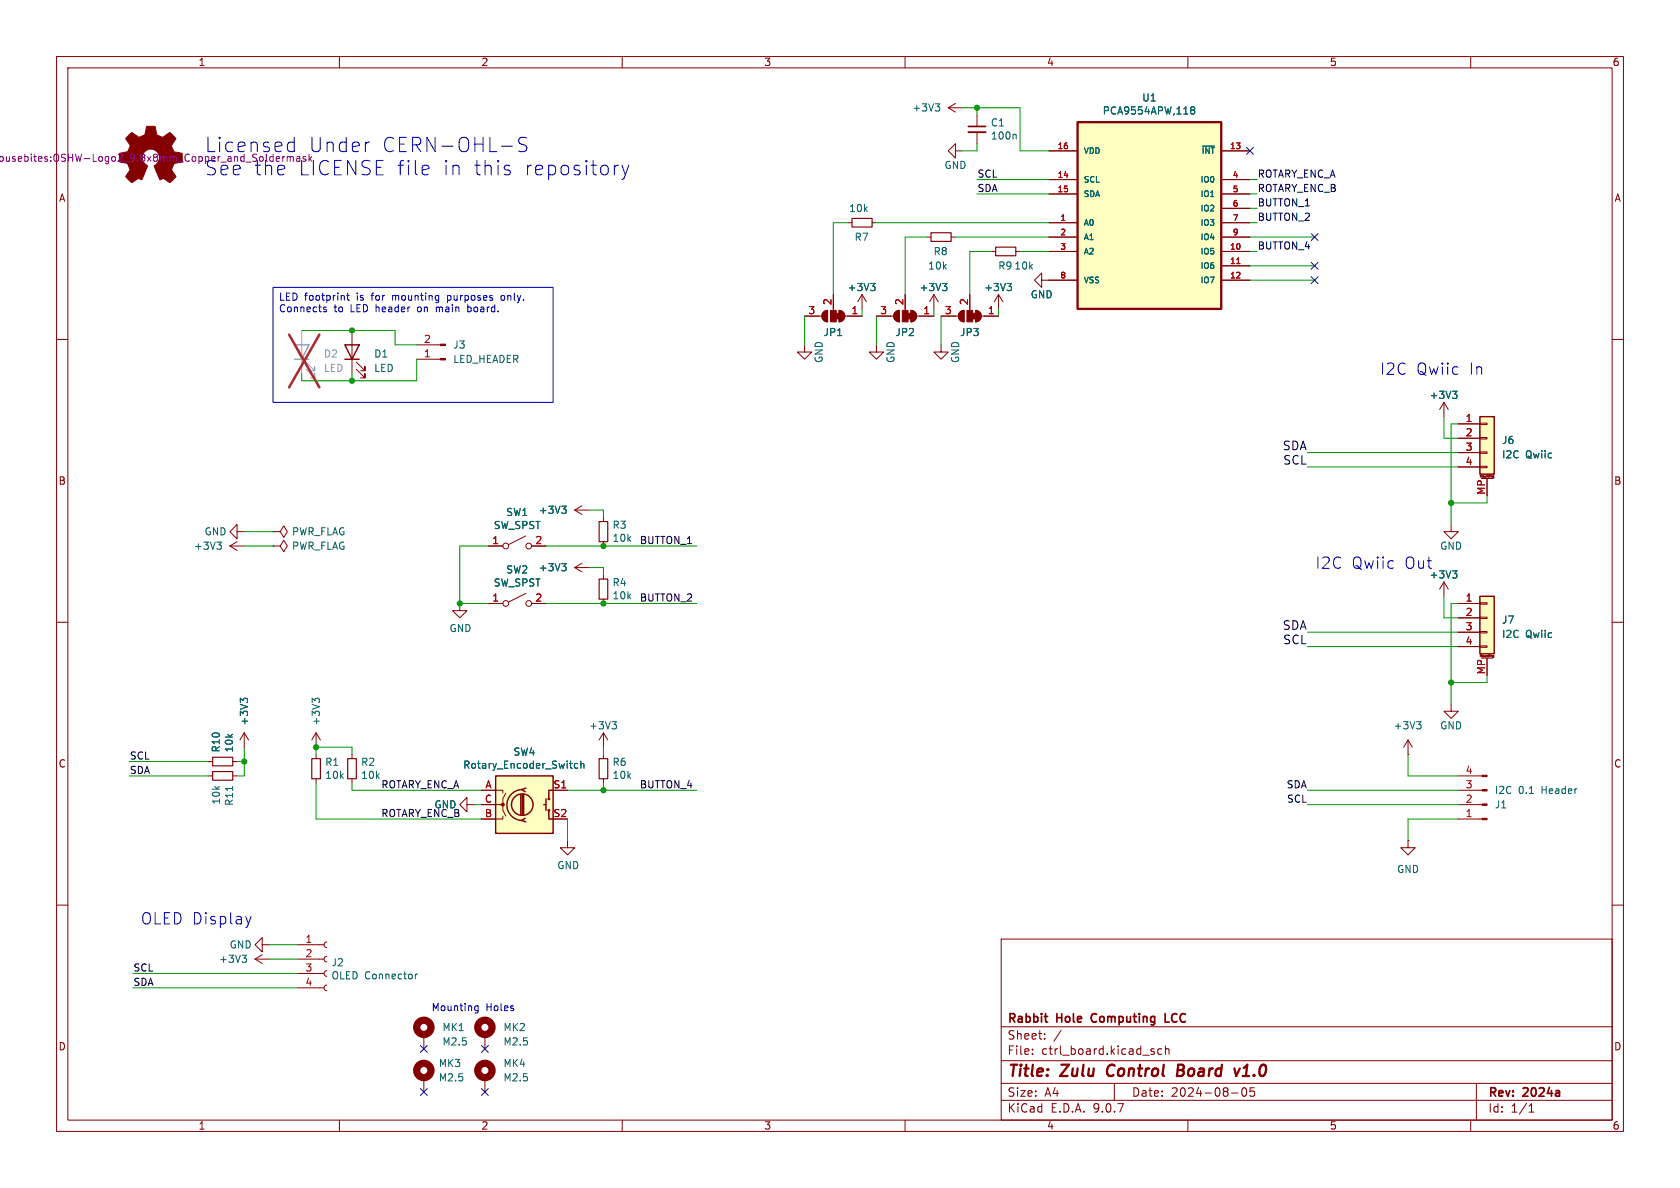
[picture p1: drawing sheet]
<svg xmlns="http://www.w3.org/2000/svg" width="297mm" height="210mm" viewBox="0 0 297 210" stroke-linecap="round" stroke-linejoin="round" font-family="sans-serif">
<g fill="none" stroke="#840000" stroke-width=".18">
<path d="M10 10h277v190h-277zM12 12h273v186h-273zM60 10v2M110 10v2M160 10v2M210 10v2M260 10v2M62.2 58.4v7.6M163.8 41.9h.8M168.1 41.9h.8M175.3 44.5h.7M179.6 44.5h.7"/>
<path d="M10 60h2M63 65.3l1.5 1.5v-.8v.8h-.7M63 64l1.5 1.5v-.7v.7h-.7M285 60h2M48.3 94h1.2l.7-1 .6 1-.6 1-.7-1M48.3 94h.1M10 110h2M285 110h2M55.9 133.4v.7M55.9 137.7v.7M62.2 133.4v.7M62.2 137.7v.7"/>
<path d="M106.7 133.4v.7M106.7 137.7v.7M10 160h2M177 166h108v32h-108zM285 160h2M60 198v2M110 198v2M160 198v2M177 194.5h108M177 191.5h108M177 187.5h108M177 181.5h108"/>
<path d="M182.5 186.3v.1M182.5 185.5v.1M184.7 183.6v.1M184.7 182.8v.1M187.6 182.1l-1.3 2M197 191.5v3M203.7 185.9l.3 .1 .1 .2-.2 .2h-.3M203.7 185.4l.3 .1M205.4 185.5l-.4-.1-.3 .3v.4l.1 .2h.6M206 185.5l.2-.1 .4 .1 .1 .9M206 184.9v1.5M210 198v2"/>
<path d="M217.7 193.2h1.2M219.7 192.4l.2-.1a.81 .81 0 0 1 .6 .6 .81 .81 0 0 1-.3 .8l-.2 .1a.81 .81 0 0 1-.3-1.4zM221.7 192.3h-.7v.7l.2-.1h.5l.1 .3-.1 .5-.2 .1-.5-.1M260 198v2M261 191.5v6.5M270.3 196.6h.9M270.3 195.5l.4-.4v1.5"/>
</g>
<path d="M196 188.5a1.27 1.27 0 0 0 0 1.6M208.2 189.2h.7M208.9 189.2l.2 .1M209 188.2h-.7l-.2 2 .9-.1M209.1 189.1l-.2 .1M219.2 188.9l-.7 1.3M219.7 190.2h1.1M220.3 188.5l-.4 .3" fill="none" stroke="#840000" stroke-width=".4"/>
<path d="M184.6 179.7h.6M193.1 179.4l-.2 .4 .2 .7M206 179.2v1.5h.7M185.1 180.7h.1" fill="none" stroke="#840000" stroke-width=".3"/>
<path d="M164.6 41.1h3.5v1.6h-3.5zM176 43.7h3.6v1.5h-3.6zM55.1 134.1h1.5v3.6h-1.5zM61.5 134.1h1.5v3.6h-1.5zM105.9 134.1h1.5v3.6h-1.5z" fill="none" stroke="#840000" stroke-width=".2"/>
<path d="M23 23.6l.3-.2 .9 .6a.62 .62 0 0 0 1 0l.2-.1a1.62 1.62 0 0 0 .5-1.3l.1-.3 1.4 .1 .2 .7a.74 .74 0 0 0 .6 1l.6 .2 1.2-.9 1.1 1.1-.4 .6a.75 .75 0 0 0-.2 1.2l.2 .5 1.5 .3v1.5l-1.4 .3-.1 .1a1.23 1.23 0 0 0-.2 1.2l.6 1-.1 .2-1 .9-.8-.5a.54 .54 0 0 0-.9 0l-1-2.4a2.33 2.33 0 0 0 .8-1.9 1.54 1.54 0 0 0-2.5-.7 1.54 1.54 0 0 0 .5 2.5l-1.1 2.5a.69 .69 0 0 0-1.1 .1l-.6 .4-1.1-1.1 .8-1.2-.2-.5a.71 .71 0 0 0-.9-.7l-.8-.2v-1.5l.5-.1a1.11 1.11 0 0 0 1.2-.7 .72 .72 0 0 0-.2-1.2l-.4-.6z" fill="#840000" stroke="#840000" stroke-width=".18"/>
<path d="M50.8 27.7v.8M51.3 27.7v.2M51.3 27.9v.6M51.7 27.7l-.4 .2M54.6 27.2v1.3" fill="none" stroke="#840084" stroke-width=".18"/>
<path d="M53.3 58.4v7.6M54.1 65.3l1.5 1.5v-.8v.8h-.7M54.1 64l1.5 1.5v-.7v.7h-.7" fill="none" stroke="#a1a1a1" stroke-width=".18"/>
<path d="M52.1 61h2.5l-1.3 2.5zM52.1 63.5h2.5" fill="none" stroke="#a1a1a1" stroke-width=".25"/>
<path d="M51.1 59.2l5.4 9.3M56.5 59.2l-5.4 9.3" fill="none" stroke="#e12e31" stroke-width=".46"/>
<path d="M61 61h2.5l-1.3 2.5zM61 63.5h2.5" fill="none" stroke="#840000" stroke-width=".25"/>
<path d="M261.6 105.4h2.6v10.2h-2.6z" fill="#ffffc2"/>
<path d="M261.6 105.4h2.6v10.2h-2.6z" fill="none" stroke="#840000" stroke-width=".25"/>
<g fill="none" stroke="#840000" stroke-width=".18">
<path d="M167.6 19.1l1.3 .7M167.6 19.1h2.6M168.9 18.3l-1.3 .8M168.9 26.7v-1.3l-1.3 1.3 1.3 1.2v-1.2h1.3M172.7 20.3v2.1M172.7 23.4v2M73.7 63.5h4.2M73.7 61h4.2M166.4 61v1.2h1.2l-1.2 1.3-1.3-1.3h1.3M86.4 96.5h2.5M93 94.7l-3.1 1.6M94 96.5h2.5"/>
<path d="M101.6 90.2l1.3 .7M101.6 90.2h2.5M102.9 89.4l-1.3 .8M106.7 91.4v.8M106.7 95.8v.7M257.8 106.7h3.8M257.8 109.2h3.8M257.8 111.8h3.8M257.8 114.3h3.8M261.6 106.6h1.3v.2h-1.3zM261.6 109.1h1.3v.2h-1.3zM261.6 111.6h1.3v.3h-1.3z"/>
<path d="M261.6 114.2h1.3v.2h-1.3zM261.7 116.1v-.4l.1 .3 .2-.3v.4M261.9 116.3h2M262.9 116.3v3.1M263.2 115.7v.4M263.4 115.8h.1M263.4 115.7v.1M264.1 116.2h-.2M264.1 116.1h-.2v-.2h.2v.3M264.1 116.2h.1M82.5 142.2v-1.2l-1.2 1.2 1.2 1.3v-1.3h1.3M248.9 148.6v1.3h1.3l-1.3 1.2-1.3-1.2h1.3"/>
<path d="M248.9 148.6h.1M74.9 190.5v2.5"/>
<circle cx="89.4" cy="96.5" r=".51"/>
<circle cx="93.5" cy="96.5" r=".51"/>
</g>
<path d="M105.9 92.2h1.5v3.6h-1.5z" fill="none" stroke="#840000" stroke-width=".2"/>
<path d="M171.2 22.4h3" fill="none" stroke="#840000" stroke-width=".3"/>
<path d="M171.2 23.4h3" fill="none" stroke="#840000" stroke-width=".33"/>
<path d="M165.3 18.4h.8l-.4 .4M165.9 18.8l.2 .3v.3l-.2 .2M179.5 23.7l.1 .2v.7M99.3 89.5h.8l-.4 .5M99.8 90l.3 .2v.3l-.3 .2" fill="none" stroke="#006464" stroke-width=".18"/>
<g fill="#840000" stroke="#840000" stroke-width=".18">
<path d="M77.9 63.4h.8v.2h-.8z"/>
<path d="M77.9 60.8h.8v.3h-.8z"/>
</g>
<circle cx="74.9" cy="189.2" r="1.27" fill="none" stroke="#840000" stroke-width="1.3"/>
<path d="M87.6 137.2h10.2v10.1h-10.2z" fill="#ffffc2"/>
<g fill="none" stroke="#840000" stroke-width=".25">
<path d="M87.6 137.2h10.2v10.1h-10.2zM92.3 139.6a2.73 2.73 0 0 0-2.7 2.7 2.73 2.73 0 0 0 2.7 2.7M93 139.3l-.8 .3 .6 .4M97.8 139.7h-.8v1.5M92.1 140.5v3.5M92.3 140.5v3.5M92.6 140.5v3.5M92.8 144.7l-.6 .3 .8 .3M96.1 142.2h.4M96.5 141.2v2.1M97 143.3v1.5h.8"/>
<circle cx="92.3" cy="142.2" r="1.9"/>
<circle cx="97" cy="143.3" r=".13"/>
<circle cx="97" cy="141.2" r=".13"/>
</g>
<g fill="none" stroke="#840000" stroke-width=".18">
<path d="M176.5 52.1l-.7 1.2M176.5 52.1l.8 1.2M176.5 52.1v2.5M40.6 96.5l1.3 .8M40.6 96.5h2.6M41.9 94v-1.3l-1.3 1.3 1.3 1.3v-1.3h1.3M41.9 95.8l-1.3 .7M48.3 96.5h1.2l.7-1 .6 1-.6 1-.7-1M48.3 96.5h.1M102.9 99.6l-1.3 .7M101.6 100.3l1.3 .8M101.6 100.3h2.5"/>
<path d="M43.2 129.5l-.8 1.3M43.2 129.5l.7 1.3M43.2 129.5v2.6M85.1 139.7h3.8v.5M97.8 139.7h2.5M85.1 142.2h3.8v1.1l.5 1M88.9 144.3v.5h-3.8M89.4 140.2l-.5 1v1h-.5M100.3 148.6v1.3h1.3l-1.3 1.2-1.2-1.2h1.2"/>
</g>
<circle cx="88.9" cy="142.2" r=".25" fill="#840000" stroke="#840000" stroke-width=".18"/>
<path d="M178 50.1h.8l-.4 .5M178.6 50.6l.2 .2v.3l-.2 .3M38.3 95.8h.8l-.4 .5M38.9 96.3l.2 .3v.3l-.2 .2M99.3 99.6h.8l-.4 .5M99.8 100.1l.3 .3v.3l-.3 .2M43 123.9l-.5-.5v.8M43 123.7l.2-.3h.3l.3 .3M102.1 135h-.3l-.3 .2 .2 .5h.4M102.7 135.1l.2-.1h.3v.8M102.7 134.5v1.3" fill="none" stroke="#006464" stroke-width=".18"/>
<path d="M190.5 21.6h25.4v33h-25.4z" fill="#ffffc2"/>
<path d="M190.5 21.6h25.4v33h-25.4z" fill="none" stroke="#840000" stroke-width=".41"/>
<g fill="none" stroke="#840000" stroke-width=".18">
<path d="M185.4 26.7h5.1M185.4 31.8h5.1M185.4 34.3h5.1M185.4 39.4h5.1M215.9 26.7h5.1M215.9 31.8h5.1M215.9 34.3h5.1M215.9 39.4h5.1M215.9 36.8h5.1M185.4 41.9h5.1M185.4 44.5h5.1M185.4 49.5h5.1"/>
<path d="M215.9 41.9h5.1M215.9 44.5h5.1M215.9 49.5h5.1M215.9 47h5.1"/>
</g>
<path d="M210.7 19.4l-.2-.2 .2-.3h.3l.2 .2-.2 .3M210.7 19.4l-.2 .3v.3l.2 .2 .4-.1 .1-.2v-.2l-.2-.3M210.7 19.4h.3M212.6 25.8h2.1" fill="none" stroke="#006464" stroke-width=".18"/>
<path d="M218.6 46.6h.6" fill="none" stroke="#a90000" stroke-width=".18"/>
<path d="M261.6 73.7h2.6v10.1h-2.6z" fill="#ffffc2"/>
<path d="M261.6 73.7h2.6v10.1h-2.6z" fill="none" stroke="#840000" stroke-width=".25"/>
<g fill="none" stroke="#840000" stroke-width=".18">
<path d="M149.9 39.4h.7M154.2 39.4h.7M185.4 39.4h5.1M185.4 26.7h5.1M185.4 31.8h5.1M185.4 34.3h5.1M215.9 39.4h5.1M215.9 26.7h5.1M215.9 31.8h5.1M215.9 34.3h5.1M215.9 36.8h5.1M142.2 55.9h3.1"/>
<path d="M145.6 55.2l.7-.3v2a1.02 1.02 0 0 1-.9-.6 1.02 1.02 0 0 1 .2-1.1zM147.3 52.1v2.8M148.3 54.9a1.02 1.02 0 0 1 1 1 1.02 1.02 0 0 1-1 1zM149.4 55.9h3M152.4 52.1l-.8 1.2M152.4 52.1l.8 1.2M152.4 52.1v2.5M154.9 55.9h3.1M158.3 55.2l.7-.3v2a1.02 1.02 0 0 1-.9-.6 1.02 1.02 0 0 1 .2-1.1zM160 52.1v2.8M161 54.9a1.02 1.02 0 0 1 1 1 1.02 1.02 0 0 1-1 1zM162.1 55.9h3"/>
<path d="M165.1 52.1l-.8 1.2M165.1 52.1l.8 1.2M165.1 52.1v2.5M166.4 55.9h3M169.7 55.2l.7-.3v2a1.02 1.02 0 0 1-.9-.6 1.02 1.02 0 0 1 .2-1.1zM171.4 52.1v2.8M172.5 54.9a1.02 1.02 0 0 1 1 1 1.02 1.02 0 0 1-1 1zM173.5 55.9h3M184.1 49.5v-1.2l-1.2 1.2 1.2 1.3v-1.3h6.4M185.4 41.9h5.1M185.4 44.5h5.1M215.9 41.9h5.1"/>
<path d="M215.9 44.5h5.1M215.9 49.5h5.1M215.9 47h5.1M142.2 61v1.2h1.3l-1.3 1.3-1.2-1.3h1.2M154.9 61v1.2h1.3l-1.3 1.3-1.2-1.3h1.2M255.3 71.1l-.8 1.3M255.3 71.1l.7 1.3M255.3 71.1v2.6M257.8 74.9h3.8M257.8 77.5h3.8M261.6 74.8h1.3v.3h-1.3zM261.6 77.3h1.3v.3h-1.3z"/>
<path d="M261.6 79.9h1.3v.2h-1.3zM86.4 96.5h2.5M94 96.5h2.5M256.5 92.7v1.3h1.3l-1.3 1.3-1.2-1.3h1.2M257.8 80h3.8M257.8 82.6h3.8M261.6 82.4h1.3v.3h-1.3zM261.7 84.4v-.4l.1 .3 .2-.3v.4M261.9 84.6h2M262.9 84.6v3M263.2 84v.3M263.4 84h.1"/>
<path d="M264.1 84.1v.3l-.2 .1M264.1 84.1l-.2 .1v.2h.2M81.3 106.7v1.3h1.2l-1.2 1.2-1.3-1.2h1.3M86.4 106.7h2.5M93 104.9l-3.1 1.5M94 106.7h2.5M106.7 101.6v.8M106.7 105.9v.8M255.3 102.9v2.5M255.3 102.9l-.8 1.2M255.3 102.9l.7 1.2M257.8 106.7h3.8"/>
<path d="M257.8 109.2h3.8M257.8 111.8h3.8M257.8 114.3h3.8M262.9 116.3v3.1M36.8 137.2h.8M36.8 134.6h.8M41.1 137.2h.8M41.1 134.6h.8M55.9 129.5l-.8 1.3M55.9 129.5l.7 1.3M55.9 129.5v2.6M85.1 139.7h2.5"/>
<path d="M97.8 139.7h2.5M106.7 129.5l-.8 1.3M106.7 129.5l.7 1.3M106.7 129.5v2.6M248.9 133.4h.1M248.9 130.8l-.7 1.3M248.9 130.8l.8 1.3M248.9 130.8v2.6M256.5 124.5v1.2h1.3l-1.3 1.3-1.2-1.3h1.2M257.8 137.2h4.2M257.8 139.7h4.2M85.1 144.8h2.5"/>
<path d="M85.1 142.2h2.5M257.8 144.8h4.2M257.8 142.2h4.2M45.1 169.5l1.3 .8M45.1 169.5h2.5M46.4 167v-1.3l-1.3 1.3 1.3 1.3v-1.3h1.2M46.4 168.8l-1.3 .7M52.7 169.5h4.6M52.7 167h4.6M52.7 172.1h4.6M52.7 174.6h4.6M57.8 166.5l-.4 .2-.1 .3 .1 .4 .4 .1"/>
<path d="M57.8 169l-.4 .2-.1 .4 .1 .3 .4 .2M57.8 171.6l-.4 .1-.1 .4 .1 .3 .4 .2M57.8 174.1l-.4 .2-.1 .3 .1 .4 .4 .1M74.9 182.9v2.5M85.7 182.9v2.5M85.7 190.5v2.5"/>
<circle cx="89.4" cy="106.7" r=".51"/>
<circle cx="93.5" cy="106.7" r=".51"/>
</g>
<g fill="#840000" stroke="#840000" stroke-width=".18">
<path d="M172 55.4h.5v1h-.5z"/>
<path d="M172.5 54.9a1.02 1.02 0 0 1 1 1 1.02 1.02 0 0 1-1 1z"/>
<path d="M170.9 54.9h1.1v2h-1.1z"/>
<path d="M169.7 55.2l.7-.3v2a1.02 1.02 0 0 1-.9-.6 1.02 1.02 0 0 1 .2-1.1z"/>
<path d="M262 144.7h.9v.2h-.9z"/>
<path d="M262 142.1h.9v.3h-.9z"/>
<path d="M262 139.6h.9v.2h-.9z"/>
<path d="M262 137h.9v.3h-.9z"/>
<path d="M147.8 55.4h.5v1h-.5z"/>
<path d="M148.3 54.9a1.02 1.02 0 0 1 1 1 1.02 1.02 0 0 1-1 1z"/>
<path d="M146.8 54.9h1v2h-1z"/>
<path d="M145.6 55.2l.7-.3v2a1.02 1.02 0 0 1-.9-.6 1.02 1.02 0 0 1 .2-1.1z"/>
<path d="M160.5 55.4h.5v1h-.5z"/>
<path d="M161 54.9a1.02 1.02 0 0 1 1 1 1.02 1.02 0 0 1-1 1z"/>
<path d="M159.5 54.9h1v2h-1z"/>
<path d="M158.3 55.2l.7-.3v2a1.02 1.02 0 0 1-.9-.6 1.02 1.02 0 0 1 .2-1.1z"/>
</g>
<path d="M150.6 38.6h3.6v1.5h-3.6zM105.9 102.4h1.5v3.5h-1.5zM37.6 136.4h3.5v1.5h-3.5zM37.6 133.9h3.5v1.5h-3.5z" fill="none" stroke="#840000" stroke-width=".2"/>
<g fill="none" stroke="#006464" stroke-width=".18">
<path d="M210.7 19.4l-.2-.2 .2-.3h.3l.2 .2-.2 .3M210.7 19.4l-.2 .3v.3l.2 .2 .4-.1 .1-.2v-.2l-.2-.3M210.7 19.4h.3M212.6 25.8h2.1M153.9 50.1h.8l-.4 .5M154.5 50.6l.2 .2v.3l-.2 .3M166.6 50.1h.8l-.4 .5M167.2 50.6l.2 .2v.3l-.2 .3M178 50.1h.8l-.4 .5M178.6 50.6l.2 .2v.3l-.2 .3M256.8 69.2h.8l-.5 .4M257.3 69.6l.3 .3v.3l-.3 .2"/>
<path d="M99.3 89.5h.8l-.4 .5M99.3 99.6h.8l-.4 .5M99.8 90l.3 .2v.3l-.3 .2M99.8 100.1l.3 .3v.3l-.3 .2M256.8 100.9h.8l-.5 .5M257.3 101.4l.3 .2v.3l-.3 .3M41.1 139v.7M43 123.7l.2-.3h.3l.3 .3M43 123.9l-.5-.5v.8M55.7 123.9l-.5-.5v.8M55.7 123.7l.2-.3h.3l.3 .3M102.1 135h-.3l-.3 .2 .2 .5h.4"/>
<path d="M102.7 135.1l.2-.1h.3v.8M102.7 134.5v1.3M108.2 127.6h.8l-.4 .5M108.7 128.1l.3 .2v.3l-.3 .2M250.4 127.6h.8l-.4 .5M251 128.1l.2 .2v.3l-.2 .2M42.8 168.9h.8l-.5 .4M43.3 169.3l.3 .3v.3l-.3 .2M73.4 172.2v.8M73.8 172.2l-.4 .2"/>
</g>
<g fill="none" stroke="#840000" stroke-width="1.3">
<circle cx="74.9" cy="181.6" r="1.27"/>
<circle cx="85.7" cy="189.2" r="1.27"/>
<circle cx="85.7" cy="181.6" r="1.27"/>
</g>
<g fill="none" stroke="#009600" stroke-width=".18">
<path d="M170.2 19.1h10.1v7.6h5.1M172.7 19.1v1.2M149.9 39.4h-2.6v12.7M154.9 39.4h30.5M172.7 34.3h12.7M172.7 31.8h12.7M172.7 25.4v1.3h-2.5M221 34.3h1.2M221 31.8h1.2M221 36.8h1.2M221 39.4h1.2M53.3 58.4h16.5v2.6h3.9"/>
<path d="M142.2 55.9v5.1M152.4 54.6v1.3M154.9 55.9v5.1M163.8 41.9h-3.8v10.2M165.1 54.6v1.3M166.4 55.9v5.1M168.9 41.9h16.5M175.3 44.5h-3.9v7.6M176.5 54.6v1.3M180.3 44.5h5.1M221 47h11.4M221 49.5h11.4"/>
<path d="M221 41.9h11.4M221 44.5h1.2M62.2 66v1.3M73.7 63.5v3.8h-20.4v-1.3M255.3 73.7v3.8h2.5M257.8 74.9h-1.3v17.8M43.2 96.5h5.1M43.2 94h5.1M86.4 96.5h-5.1v10.2h5.1M96.5 96.5h26.7M104.1 90.2h2.6v1.2M231.1 80h26.7"/>
<path d="M231.1 82.6h26.7M262.9 87.6v1.3h-6.4M96.5 106.7h26.7M104.1 100.3h2.6v1.3M231.1 111.8h26.7M231.1 114.3h26.7M255.3 105.4v3.8h2.5M257.8 106.7h-1.3v17.8M262.9 119.4v1.3h-6.4M22.9 137.2h13.9M22.9 134.6h13.9M41.9 134.6h1.3"/>
<path d="M43.2 132.1v5.1h-1.3M55.9 133.4v-1.3h6.3v1.3M55.9 138.4v6.4h29.2M62.2 138.4v1.3h22.9M100.3 139.7h22.9M106.7 132.1v1.3M106.7 138.4v1.3M231.1 139.7h26.7M248.9 133.4v3.8h8.9M83.8 142.2h1.3M100.3 144.8v3.8M231.1 142.2h26.7"/>
<path d="M257.8 144.8h-8.9v3.8M23.5 172.1h29.2M23.5 174.6h29.2M47.6 169.5h5.1M47.6 167h5.1"/>
</g>
<g fill="none" stroke="#000084" stroke-width=".18">
<path d="M220.4 26.1l1.2 1.2M221.6 26.1l-1.2 1.2M231.8 46.4l1.2 1.2M231.8 48.9l1.2 1.2M231.8 41.3l1.2 1.2M233 46.4l-1.2 1.2M233 48.9l-1.2 1.2M233 41.3l-1.2 1.2M74.3 184.8l1.2 1.2M74.3 192.4l1.2 1.2M75.5 184.8l-1.2 1.2M75.5 192.4l-1.2 1.2"/>
<path d="M85.1 192.4l1.2 1.2M85.1 184.8l1.2 1.2M86.3 192.4l-1.2 1.2M86.3 184.8l-1.2 1.2"/>
</g>
<g fill="none" stroke="#0000c2" stroke-width=".18">
<path d="M51 26.7l.3 .1 .7-.1M51 25.2l.3-.1 .7 .1M52 24.3v2.5M65.1 25.1h.2M75.5 29.2l.2 .1 .1 .5-1.2 .3M75.7 30.8l-.2 .1M88.7 25.8h1.9M89.9 30.1l.3 .3-.1 .4-.2 .1M89.9 29.2l.2 .1M93.1 24.4l-.9-.1a.62 .62 0 0 0-.5 .6 .62 .62 0 0 0 .5 .6 .93 .93 0 0 1 .9 .6 .65 .65 0 0 1-.4 .7l-1-.1M109.3 29.2l-.4 .1M109.9 29.2l.7 1.7"/>
<path d="M110.6 30.9l-.3 .6-.4 .2M111.2 29.2l-.6 1.7M48.3 50.8h49.5v20.3h-49.5zM57.2 54.6l.5 .2v.1l-.2 .2h-.3M60.8 52.3l.1 .8M61.3 52.2h.5M61.5 51.8v1.1l.3 .2M77.1 54.3v.8M79.1 52.2v1.3M79.1 53l.1 .1M79.2 52.2l-.1 .1M82.7 55.1h.4"/>
<path d="M82.7 53.8v1.3M89 52.2l-.3 .1-.1 .2v.5l.4 .1M44.4 162l-.5 1.3M84 178.5l.2 .2 .3-.1M84.5 177.8v1l-.2 .3-.3-.1M84.5 177.9l-.3-.1-.2 .1"/>
</g>
<path d="M218.6 46.6h.6" fill="none" stroke="#a90000" stroke-width=".18"/>
<g fill="#009600" stroke="#009600" stroke-width=".18">
<circle cx="62.2" cy="58.4" r=".46"/>
<circle cx="62.2" cy="67.3" r=".46"/>
<circle cx="256.5" cy="88.9" r=".46"/>
<circle cx="256.5" cy="120.7" r=".46"/>
<circle cx="55.9" cy="132.1" r=".46"/>
<circle cx="106.7" cy="139.7" r=".46"/>
<circle cx="172.7" cy="19.1" r=".46"/>
<circle cx="106.7" cy="96.5" r=".46"/>
<circle cx="106.7" cy="106.7" r=".46"/>
<circle cx="81.3" cy="106.7" r=".46"/>
<circle cx="43.2" cy="134.6" r=".46"/>
</g>
<g font-size="3.5" fill="#0000c2">
<text x="36.1" y="27.1">Licensed</text>
<text x="54.4" y="27.1">Under</text>
<text x="67.3" y="27.1">CERN-OHL-S</text>
<text x="36.1" y="31.2">See the</text>
<text x="52.5" y="31.2">LICENSE file</text>
<text x="78" y="31.2">in</text>
<text x="83.3" y="31.2">this</text>
<text x="92.2" y="31.2">repository</text>
</g>
<g font-size="2.8" fill="#0000c2">
<text x="243.8" y="66.4">I2C</text>
<text x="250.3" y="66.4">Qwiic</text>
<text x="259.7" y="66.4">In</text>
<text x="232.4" y="100.7">I2C</text>
<text x="238.8" y="100.7">Qwiic</text>
<text x="248.2" y="100.7">Out</text>
<text x="24.8" y="163.6">OLED Display</text>
</g>
<g font-size="2.8" fill="#840000">
<text x="178" y="190.9">Title:</text>
<text x="187.7" y="190.9">Zulu</text>
<text x="196.6" y="190.9">Control</text>
<text x="209.7" y="190.9">Board</text>
<text x="220.7" y="190.9">v1.0</text>
</g>
<g font-size="2.1" fill="#0f0f0f">
<text x="226.7" y="79.7">SDA</text>
<text x="226.8" y="82.2">SCL</text>
<text x="226.7" y="111.4">SDA</text>
<text x="226.8" y="114">SCL</text>
</g>
<g font-size="2.1" fill="#840000">
<text x="178" y="184">Sheet:</text>
<text x="178" y="181.2">Rabbit</text>
<text x="186.9" y="181.2">Hole</text>
<text x="193.6" y="181.2">Computing</text>
<text x="207.2" y="181.2">LCC</text>
<text x="178" y="186.7">File:</text>
<text x="184.1" y="186.7">ctrl_board.kicad_sch</text>
<text x="178" y="196.9">KiCad</text>
<text x="178" y="194.1">Size:</text>
<text x="184.7" y="194.1">A4</text>
<text x="185.7" y="196.9">E.D.A.</text>
<text x="193.3" y="196.9">9.0.7</text>
<text x="200" y="194.1">Date:</text>
<text x="207" y="194.1">2024-08-05</text>
<text x="263" y="194.3">Rev:</text>
<text x="263" y="196.9">Id:</text>
<text x="267.1" y="196.9">1/1</text>
<text x="269.4" y="194.3">2024a</text>
</g>
<g font-size="1.8" fill="#840000">
<text x="35" y="11.9">1</text>
<text x="85" y="11.9">2</text>
<text x="135" y="11.9">3</text>
<text x="185" y="11.9">4</text>
<text x="235" y="11.9">5</text>
<text x="285" y="11.9">6</text>
<text x="10.3" y="35.9">A</text>
<text x="285.3" y="35.9">A</text>
<text x="10.3" y="85.9">B</text>
<text x="285.3" y="85.9">B</text>
<text x="10.3" y="135.9">C</text>
<text x="285.3" y="135.9">C</text>
<text x="10.3" y="185.9">D</text>
<text x="285.3" y="185.9">D</text>
<text x="35" y="199.9">1</text>
<text x="85" y="199.9">2</text>
<text x="135" y="199.9">3</text>
<text x="185" y="199.9">4</text>
<text x="235" y="199.9">5</text>
<text x="285" y="199.9">6</text>
</g>
<g font-size="1.8" fill="#006464">
<text x="161.2" y="19.9">+3V3</text>
<text x="175.1" y="22.6">C1</text>
<text x="194.8" y="20.4">PCA9554APW,118</text>
<text x="201.8" y="18.1">U1</text>
<text x="175.1" y="24.9">100n</text>
<text x="166.9" y="30.1">GND</text>
<text x="150" y="37.7">10k</text>
<text x="151" y="42.8">R7</text>
<text x="164" y="47.9">10k</text>
<text x="164.9" y="45.3">R8</text>
<text x="176.4" y="47.9">R9</text>
<text x="179.2" y="47.9">10k</text>
<text x="149.8" y="51.7">+3V3</text>
<text x="162.5" y="51.7">+3V3</text>
<text x="173.9" y="51.7">+3V3</text>
<text x="182.1" y="52.9">GND</text>
<text x="145.5" y="59.6">JP1</text>
<text x="158.2" y="59.6">JP2</text>
<text x="169.6" y="59.6">JP3</text>
<text x="66" y="63.4">D1</text>
<text x="66" y="66">LED</text>
<text x="80" y="61.8">J3</text>
<text x="80" y="64.4">LED_HEADER</text>
<text x="145.6" y="64.3" transform="rotate(-90 145.6 64.3)">GND</text>
<text x="158.3" y="64.3" transform="rotate(-90 158.3 64.3)">GND</text>
<text x="169.8" y="64.3" transform="rotate(-90 169.8 64.3)">GND</text>
<text x="252.6" y="70.7">+3V3</text>
<text x="265.4" y="78.7">J6</text>
<text x="265.4" y="81.2">I2C</text>
<text x="269.7" y="81.2">Qwiic</text>
<text x="36.1" y="94.8">GND</text>
<text x="51.5" y="94.8">PWR_FLAG</text>
<text x="87.2" y="93.7">SW_SPST</text>
<text x="89.4" y="91.4">SW1</text>
<text x="95.1" y="91">+3V3</text>
<text x="108.2" y="93.7">R3</text>
<text x="108.2" y="96">10k</text>
<text x="34.2" y="97.4">+3V3</text>
<text x="51.5" y="97.4">PWR_FLAG</text>
<text x="89.4" y="101.6">SW2</text>
<text x="95.1" y="101.2">+3V3</text>
<text x="254.5" y="97.4">GND</text>
<text x="87.2" y="103.9">SW_SPST</text>
<text x="108.2" y="103.8">R4</text>
<text x="108.2" y="106.1">10k</text>
<text x="252.6" y="102.5">+3V3</text>
<text x="79.4" y="111.9">GND</text>
<text x="265.4" y="110.4">J7</text>
<text x="265.4" y="113">I2C</text>
<text x="269.7" y="113">Qwiic</text>
<text x="44" y="128.4" transform="rotate(-90 44 128.4)">+3V3</text>
<text x="56.7" y="128.4" transform="rotate(-90 56.7 128.4)">+3V3</text>
<text x="104" y="129.1">+3V3</text>
<text x="246.3" y="129.1">+3V3</text>
<text x="254.5" y="129.1">GND</text>
<text x="39.1" y="133.1" transform="rotate(-90 39.1 133.1)">R10</text>
<text x="41.4" y="133.1" transform="rotate(-90 41.4 133.1)">10k</text>
<text x="57.4" y="135.6">R1</text>
<text x="57.4" y="137.9">10k</text>
<text x="63.7" y="135.6">R2</text>
<text x="63.7" y="137.9">10k</text>
<text x="81.8" y="136.1">Rotary_Encoder_Switch</text>
<text x="90.7" y="133.8">SW4</text>
<text x="108.2" y="135.6">R6</text>
<text x="108.2" y="137.9">10k</text>
<text x="39.1" y="142.3" transform="rotate(-90 39.1 142.3)">10k</text>
<text x="41.4" y="142.6" transform="rotate(-90 41.4 142.6)">R11</text>
<text x="76.7" y="143.1">GND</text>
<text x="264.2" y="143.1">J1</text>
<text x="264.2" y="140.6">I2C</text>
<text x="268.4" y="140.6">0.1</text>
<text x="272.6" y="140.6">Header</text>
<text x="98.4" y="153.8">GND</text>
<text x="246.9" y="154.5">GND</text>
<text x="40.5" y="167.9">GND</text>
<text x="38.6" y="170.4">+3V3</text>
<text x="58.5" y="171">J2</text>
<text x="58.5" y="173.3">OLED Connector</text>
<text x="78.1" y="182.5">MK1</text>
<text x="78.1" y="185">M2.5</text>
<text x="88.9" y="182.5">MK2</text>
<text x="88.9" y="185">M2.5</text>
<text x="77.5" y="188.8">MK3</text>
<text x="77.5" y="191.4">M2.5</text>
<text x="88.9" y="188.8">MK4</text>
<text x="88.9" y="191.4">M2.5</text>
</g>
<text font-size="1.8" fill="#840084" x="-.7" y="28.8">ousebites:OSHW-Logo2_9.8x8mm_Copper_and_Soldermask</text>
<g font-size="1.8" fill="#0f0f0f">
<text x="172.7" y="31.5">SCL</text>
<text x="172.7" y="34">SDA</text>
<text x="222.2" y="34">ROTARY_ENC_B</text>
<text x="222.2" y="31.5">ROTARY_ENC_A</text>
<text x="222.2" y="36.6">BUTTON_1</text>
<text x="222.2" y="39.1">BUTTON_2</text>
<text x="222.2" y="44.2">BUTTON_4</text>
<text x="113" y="96.3">BUTTON_1</text>
<text x="113" y="106.4">BUTTON_2</text>
<text x="22.9" y="134.4">SCL</text>
<text x="22.9" y="136.9">SDA</text>
<text x="67.3" y="139.4">ROTARY_ENC_A</text>
<text x="113" y="139.4">BUTTON_4</text>
<text x="227.4" y="139.4">SDA</text>
<text x="227.4" y="142">SCL</text>
<text x="67.3" y="144.5">ROTARY_ENC_B</text>
<text x="23.5" y="171.8">SCL</text>
<text x="23.5" y="174.4">SDA</text>
</g>
<g font-size="1.8" fill="#0000c2">
<text x="49.2" y="53.5">LED footprint</text>
<text x="63.2" y="53.5">is</text>
<text x="66" y="53.5">for</text>
<text x="69.8" y="53.5">mounting</text>
<text x="79.7" y="53.5">purposes</text>
<text x="89.4" y="53.5">only.</text>
<text x="49.2" y="55.5">Connects</text>
<text x="59" y="55.5">to</text>
<text x="62.1" y="55.5">LED header</text>
<text x="74.3" y="55.5">on</text>
<text x="77.7" y="55.5">main</text>
<text x="83.5" y="55.5">board.</text>
<text x="76.2" y="178.8">Mounting</text>
<text x="85.9" y="178.8">Holes</text>
</g>
<g font-size="1.8" fill="#a90000">
<text x="142.8" y="55.6">3</text>
<text x="147.1" y="54" transform="rotate(-90 147.1 54)">2</text>
<text x="150.4" y="55.6">1</text>
<text x="155.5" y="55.6">3</text>
<text x="159.8" y="54" transform="rotate(-90 159.8 54)">2</text>
<text x="163.1" y="55.6">1</text>
<text x="166.9" y="55.6">3</text>
<text x="171.2" y="54" transform="rotate(-90 171.2 54)">2</text>
<text x="174.6" y="55.6">1</text>
<text x="74.9" y="63.2">1</text>
<text x="74.9" y="60.7">2</text>
<text x="259" y="74.7">1</text>
<text x="259" y="77.2">2</text>
<text x="259" y="79.8">3</text>
<text x="259" y="82.3">4</text>
<text x="262.6" y="87.6" transform="rotate(-90 262.6 87.6)">MP</text>
<text x="86.9" y="96.3">1</text>
<text x="94.5" y="96.3">2</text>
<text x="86.9" y="106.4">1</text>
<text x="94.5" y="106.4">2</text>
<text x="259" y="106.4">1</text>
<text x="259" y="109">2</text>
<text x="259" y="111.5">3</text>
<text x="259" y="114">4</text>
<text x="262.6" y="119.3" transform="rotate(-90 262.6 119.3)">MP</text>
<text x="259" y="136.9">4</text>
<text x="85.6" y="142">C</text>
<text x="85.7" y="139.4">A</text>
<text x="97.7" y="139.4">S1</text>
<text x="259" y="142">2</text>
<text x="259" y="139.4">3</text>
<text x="85.6" y="144.5">B</text>
<text x="97.7" y="144.5">S2</text>
<text x="259" y="144.5">1</text>
<text x="53.9" y="166.8">1</text>
<text x="53.9" y="169.3">2</text>
<text x="53.9" y="171.8">3</text>
<text x="53.9" y="174.4">4</text>
</g>
<g font-size="1.8" fill="#989898">
<text x="57.2" y="63.4">D2</text>
<text x="57.2" y="66">LED</text>
</g>
<g font-size="1.4" fill="#a90000">
<text x="186.9" y="26.4">16</text>
<text x="217.3" y="26.4">13</text>
<text x="186.9" y="31.5">14</text>
<text x="186.9" y="34">15</text>
<text x="217.8" y="31.5">4</text>
<text x="217.8" y="34">5</text>
<text x="187.3" y="39.1">1</text>
<text x="187.3" y="41.7">2</text>
<text x="217.8" y="36.6">6</text>
<text x="217.8" y="39.1">7</text>
<text x="217.8" y="41.7">9</text>
<text x="187.3" y="44.2">3</text>
<text x="217.3" y="44.2">10</text>
<text x="217.3" y="46.7">11</text>
<text x="187.3" y="49.3">8</text>
<text x="217.3" y="49.3">12</text>
</g>
<g font-size="1.4" fill="#006464">
<text x="191.5" y="27.4">VDD</text>
<text x="212.3" y="27.4">~{INT}</text>
<text x="191.5" y="32.5">SCL</text>
<text x="191.5" y="35">SDA</text>
<text x="212.1" y="32.5">IO0</text>
<text x="212.1" y="35">IO1</text>
<text x="191.5" y="40.1">A0</text>
<text x="212.1" y="37.6">IO2</text>
<text x="212.1" y="40.1">IO3</text>
<text x="191.5" y="42.6">A1</text>
<text x="191.5" y="45.2">A2</text>
<text x="212.1" y="42.6">IO4</text>
<text x="212.1" y="45.2">IO5</text>
<text x="212.1" y="47.7">IO6</text>
<text x="191.5" y="50.3">VSS</text>
<text x="212.1" y="50.3">IO7</text>
</g>
<g font-size=".5" fill="#840000">
<text x="261.4" y="84.6">Mounting</text>
<text x="261.4" y="116.4">Mounting</text>
</g>
</svg>
